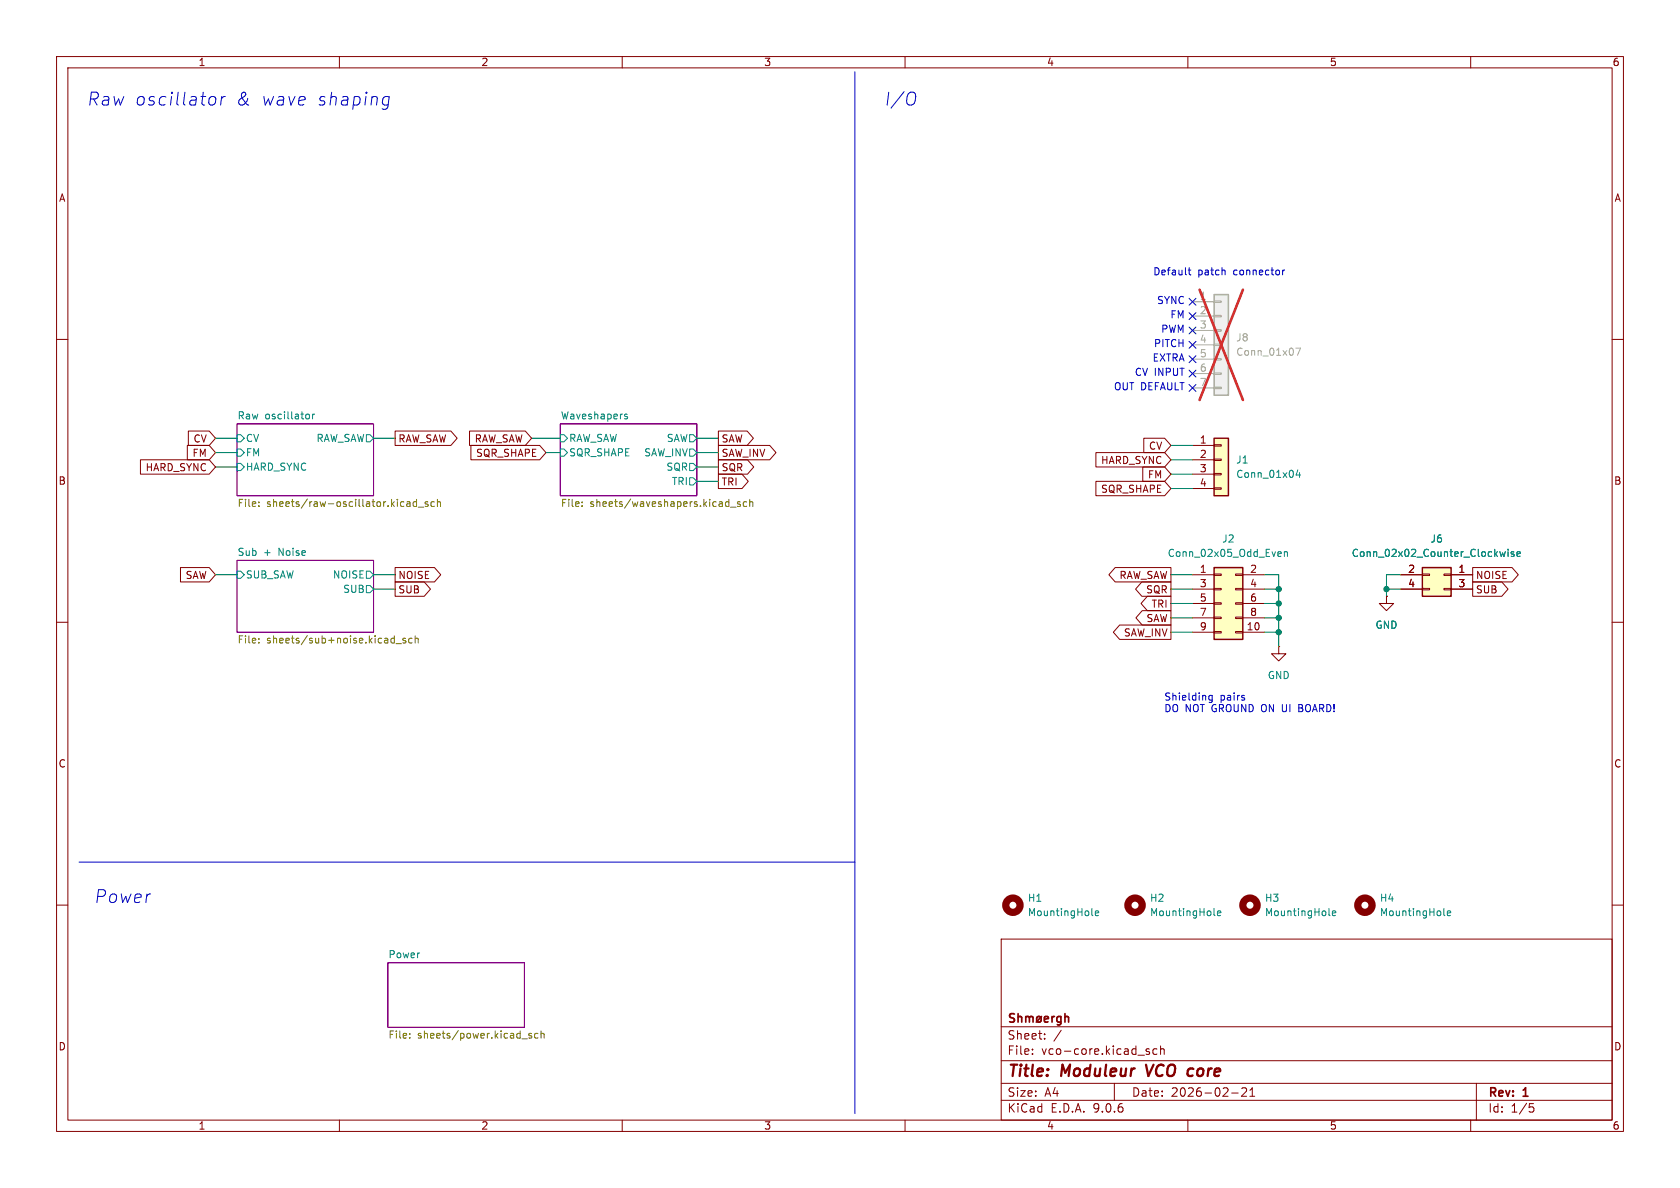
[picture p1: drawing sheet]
<svg xmlns="http://www.w3.org/2000/svg" width="297mm" height="210mm" viewBox="0 0 297 210" stroke-linecap="round" stroke-linejoin="round" font-family="sans-serif">
<g fill="none" stroke="#840000" stroke-width=".18">
<path d="M10 10h277v190h-277zM12 12h273v186h-273zM60 10v2M110 10v2M160 10v2M210 10v2M260 10v2M10 60h2M285 60h2M10 110h2M245.1 105.4v1.3h-1.3l1.3 1.3 1.3-1.3h-1.3M245.1 105.4h.1"/>
<path d="M285 110h2M10 160h2M177 166h108v32h-108zM285 160h2M60 198v2M110 198v2M160 198v2M177 194.5h108M177 191.5h108M177 187.5h108M177 181.5h108M182.5 186.3v.1"/>
<path d="M182.5 185.5v.1M184.7 183.6v.1M184.7 182.8v.1M187.6 182.1l-1.3 2M197 191.5v3M203.2 185.5l-.4-.1-.2 .2 .1 .2 .5 .2v.3h-.6M204.5 185.5l-.4-.1-.3 .3v.4l.2 .2h.5M205.2 185.5l.2-.1 .3 .1 .1 .9M205.2 184.9v1.5M210 198v2M217.7 193.2h1.2M219.5 192.4l.6-.1 .2 .1 .1 .3-.9 1.1h.9"/>
<path d="M221 193.8h.8M221 192.7l.4-.4v1.5M260 198v2M261 191.5v6.5M270.4 195.1h.7M270.5 195.7h.4l.3 .3-.2 .5-.5 .1"/>
</g>
<path d="M202.6 188.2l.4 2M210.4 188.9l.6 .1M210.8 190.1l-.2 .1" fill="none" stroke="#840000" stroke-width=".4"/>
<g fill="none" stroke="#840000" stroke-width=".3">
<path d="M179.3 179.3l-.5-.1-.2 .1v.5l.6 .2 .1 .4-.2 .3-.6-.1M180 179.8l.2-.1 .4 .1v.9M180 179.2v1.5M181.3 179.8l.5-.1 .2 .2M181.3 179.7v1M182 179.9l.2-.2 .4 .1v.9M182 179.9v.8M183.4 179.8l.4-.1 .3 .3v.4l-.3 .3-.4-.1-.1-.2v-.4zM184.1 179.7l-.9 1M186 179.7v1M186.4 179.7l-.3 .1-.1 .2M187.6 179.8l-.5-.1-.3 .3v.4l.2 .2h.6"/>
<path d="M187.6 179.7v1.2l-.3 .3-.4-.1M188.3 179.8l.2-.1 .3 .1 .1 .9M188.3 179.2v1.5M184.6 180.2l.7-.2v-.2l-.5-.1-.2 .2 .1 .7h.6"/>
</g>
<path d="M41.9 74.9h24.1v12.7h-24.1zM99.1 74.9h24.1v12.7h-24.1zM41.9 99.1h24.1v12.7h-24.1zM68.6 170.2h24.1v11.4h-24.1z" fill="none" stroke="#840084" stroke-width=".18"/>
<g fill="none" stroke="#008484" stroke-width=".18">
<path d="M41.9 79.4h.6l.7 .6-.7 .6h-.6zM41.9 76.8h.6l.7 .7-.7 .6h-.6zM54.3 73.2l.3 .1 .1 .2-.1 .4-.3 .2M55.3 73.2v.9M55.6 73.2l-.3 .3M64.8 76.8h.6l.6 .7-.6 .6h-.6zM99.1 76.8h.6l.6 .7-.6 .6h-.6zM99.1 79.4h.6l.6 .6-.6 .6h-.6zM110.4 73.5l.6 .3-.2 .3-.4-.1M110.9 73.3l-.3-.1-.2 .2M121.9 76.8h.7l.6 .7-.6 .6h-.7zM121.9 79.4h.7l.6 .6-.6 .6h-.7z"/>
<path d="M41.9 81.9h.6l.7 .7-.7 .6h-.6zM121.9 81.9h.7l.6 .7-.6 .6h-.7zM121.9 84.5h.7l.6 .6-.6 .6h-.7zM41.9 101h.6l.7 .6-.7 .6h-.6zM64.8 101h.6l.6 .6-.6 .6h-.6zM64.8 103.5h.6l.6 .6-.6 .7h-.6zM193 161.7l.2 .2M193.6 161.4l.6-.1v-.2l-.4-.1-.2 .2 .1 .6h.5"/>
</g>
<g fill="none" stroke="#848400" stroke-width=".18">
<path d="M45.8 88.8v.1M45.8 89.4v.1M72.1 88.7l.3 .1 .1 .7M72.5 89.5h-.4M72.5 89l-.4 .1M73.6 88.8l-.3-.1-.3 .2 .2 .6h.4M73.6 88.3v1.2M73.9 89.7h1M75.6 88.8l-.3-.1-.1 .2v.2l.4 .1v.3h-.4M76.8 88.8l-.4-.1-.2 .2 .1 .6h.5M77.3 88.8l.2-.1 .3 .1 .1 .7M77.3 88.3v1.2"/>
<path d="M102.9 89.4v.1M102.9 88.8v.1M129.2 89.7h.9M130.8 88.8l-.3-.1-.1 .2v.2l.4 .1v.3h-.4M132 88.8l-.4-.1-.2 .2 .1 .6h.5M132.5 88.8l.2-.1 .3 .1 .1 .7M132.5 88.3v1.2M45.8 113.5v.2M45.8 112.9v.1M70 113.8h1M71.7 112.9l-.3-.1-.2 .2 .1 .2 .4 .1v.3h-.5M72.9 112.9l-.4-.1-.3 .3 .2 .5h.5"/>
<path d="M73.4 112.9l.2-.1 .3 .1v.8M73.4 112.4v1.3M72.4 183.4v.1M72.4 182.7v.2M92.3 183.6h.9M94 182.7h-.3l-.2 .2v.1l.5 .2v.3h-.5M95.1 182.7h-.4l-.2 .2 .1 .6h.5M95.7 182.8l.1-.1h.3l.1 .8M95.7 182.2v1.3"/>
</g>
<circle cx="179.1" cy="160" r="1.27" fill="none" stroke="#840000" stroke-width="1.3"/>
<path d="M214.6 77.5h2.6v10.1h-2.6z" fill="#ffffc2"/>
<path d="M214.6 77.5h2.6v10.1h-2.6z" fill="none" stroke="#840000" stroke-width=".25"/>
<path d="M210.8 78.7h3.8M214.6 78.6h1.3v.3h-1.3zM210.8 81.3h3.8M210.8 83.8h3.8M210.8 86.4h3.8M214.6 81.2h1.3v.2h-1.3zM214.6 83.7h1.3v.2h-1.3zM214.6 86.2h1.3v.3h-1.3z" fill="none" stroke="#840000" stroke-width=".18"/>
<path d="M229.4 83.1l-.3 .9h.8M229.7 83.6v.8" fill="none" stroke="#008484" stroke-width=".18"/>
<path d="M214.6 52.1h2.6v17.8h-2.6z" fill="#f0f0f0"/>
<path d="M214.6 52.1h2.6v17.8h-2.6z" fill="none" stroke="#a1a1a1" stroke-width=".25"/>
<g fill="none" stroke="#a1a1a1" stroke-width=".18">
<path d="M210.8 53.3h3.8M210.8 55.9h3.8M210.8 58.4h3.8M214.6 53.2h1.3v.3h-1.3zM214.6 55.8h1.3v.2h-1.3zM214.6 58.3h1.3v.2h-1.3zM210.8 61h3.8M210.8 63.5h3.8M210.8 66h3.8M210.8 68.6h3.8M214.6 60.8h1.3v.3h-1.3zM214.6 63.4h1.3v.2h-1.3z"/>
<path d="M214.6 65.9h1.3v.3h-1.3zM214.6 68.5h1.3v.2h-1.3zM229.1 61.5h.8l-.5 1.3"/>
</g>
<path d="M212.1 51.2l7.6 19.5M219.7 51.2l-7.6 19.5" fill="none" stroke="#ff2626" stroke-width=".46"/>
<path d="M251.5 100.3h5v5.1h-5z" fill="#ffffc2"/>
<path d="M251.5 100.3h5v5.1h-5z" fill="none" stroke="#840000" stroke-width=".25"/>
<path d="M226.1 114.3v1.3h1.2l-1.2 1.2-1.3-1.2h1.3M226.1 114.3h.1M247.6 101.6h3.9M247.6 104.1h3.9M251.5 101.5h1.2v.2h-1.2zM251.5 104h1.2v.3h-1.2zM255.3 101.5h1.2v.2h-1.2zM255.3 104h1.2v.3h-1.2zM256.5 101.6h3.8M256.5 104.1h3.8" fill="none" stroke="#840000" stroke-width=".18"/>
<path d="M266.1 97.5l-.2 .9-.3-.6M266.6 97.1v.1M266.6 97.5v.9M267.6 97.6l-.3-.1-.1 .2v.2l.4 .1v.3h-.4M268.2 97.9l.6-.1-.1-.2-.3-.1-.2 .2v.6h.5M214.6 161.7l.2 .2M215.2 161.4l.6-.1v-.2l-.4-.1-.2 .2 .1 .6h.5M234.9 161.7l.2 .2M235.5 161.4l.6-.1v-.2l-.4-.1-.2 .2 .1 .6h.5M255.3 161.7l.1 .2M255.9 161.4l.6-.1-.1-.2-.4-.1-.1 .2v.6h.5" fill="none" stroke="#008484" stroke-width=".18"/>
<g fill="none" stroke="#840000" stroke-width="1.3">
<circle cx="200.7" cy="160" r="1.27"/>
<circle cx="221" cy="160" r="1.27"/>
<circle cx="241.3" cy="160" r="1.27"/>
</g>
<path d="M214.6 100.3h5.1v12.7h-5.1z" fill="#ffffc2"/>
<path d="M214.6 100.3h5.1v12.7h-5.1z" fill="none" stroke="#840000" stroke-width=".25"/>
<g fill="none" stroke="#840000" stroke-width=".18">
<path d="M33.1 78.7h3.9l1.1 1.3-1.1 1.3h-3.9zM33.3 76.2h3.7l1.1 1.3-1.1 1.2h-3.7zM69.8 76.2h9.9l1.1 1.3-1.1 1.2h-9.9zM83 76.2h9.9l1.1 1.3-1.1 1.2h-9.9zM83.2 78.7h12.2l1.1 1.3-1.1 1.3h-12.2zM127 76.2h5.1l1.1 1.3-1.1 1.2h-5.1zM127 78.7h9.1l1.1 1.3-1.1 1.3h-9.1zM202.2 77.5h3.7l1.1 1.2-1.1 1.3h-3.7zM24.8 81.3h12.2l1.1 1.3-1.1 1.2h-12.2zM127 81.3h5.1l1.2 1.3-1.2 1.2h-5.1zM127 83.8h4.2l1.1 1.3-1.1 1.3h-4.2zM193.7 80h12.2l1.1 1.3-1.1 1.3h-12.2z"/>
<path d="M193.7 85.1h12.2l1.1 1.3-1.1 1.2h-12.2zM202 82.5h3.9l1.1 1.3-1.1 1.3h-3.9zM31.9 100.3h5.1l1.1 1.3-1.1 1.3h-5.1zM69.8 102.9h5.2l1.1 1.2-1.1 1.3h-5.2zM69.8 100.3h7l1.1 1.3-1.1 1.3h-7zM197.1 100.3h9.9v2.6h-9.9l-1.1-1.3zM197.9 110.5h9.1v2.5h-9.1l-1.1-1.2zM201.9 102.9h5.1v2.5h-5.1l-1.1-1.3zM201.9 107.9h5.1v2.6h-5.1l-1.1-1.3zM202.8 105.4h4.2v2.6h-4.2l-1.1-1.3zM210.8 101.6h3.8M210.8 104.1h3.8"/>
<path d="M210.8 106.7h3.8M210.8 109.2h3.8M210.8 111.8h3.8M214.6 101.5h1.3v.2h-1.3zM214.6 104h1.3v.3h-1.3zM214.6 106.6h1.3v.2h-1.3zM214.6 109.1h1.3v.2h-1.3zM214.6 111.6h1.3v.3h-1.3zM218.4 101.5h1.3v.2h-1.3zM218.4 104h1.3v.3h-1.3zM218.4 106.6h1.3v.2h-1.3zM218.4 109.1h1.3v.2h-1.3z"/>
<path d="M218.4 111.6h1.3v.3h-1.3zM219.7 101.6h3.8M219.7 104.1h3.8M219.7 106.7h3.8M219.7 109.2h3.8M219.7 111.8h3.8M245.1 105.4h.1M247.6 101.6h3.9M247.6 104.1h3.9M256.5 101.6h3.8M256.5 104.1h3.8M260.3 100.3h7l1.1 1.3-1.1 1.3h-7z"/>
<path d="M260.3 102.9h5.2l1.1 1.2-1.1 1.3h-5.2z"/>
</g>
<path d="M226.1 97.5l.4 .1v.2l-.6 .1M226.5 98.3l-.4 .1M227.1 97.6l.1-.1 .3 .1 .1 .8M227.1 97.5v.9M266.1 97.5l-.2 .9-.3-.6M266.6 97.1v.1M266.6 97.5v.9M267.6 97.6l-.3-.1-.1 .2v.2l.4 .1v.3h-.4M268.2 97.9l.6-.1-.1-.2-.3-.1-.2 .2v.6h.5" fill="none" stroke="#008484" stroke-width=".18"/>
<g fill="none" stroke="#0000c2" stroke-width=".18">
<path d="M37.5 17.1l.5 .1 .2 .3-.1 .6-.5 .5M39.2 17.1l-.2 1.5M39.8 17.1a.67 .67 0 0 0-.7 .4M68.2 17.1l.6 .1M68.6 18.5l-.6 .1M68.8 17.1l-.2 1.8-.5 .4M151.1 12.7v184.2M161.4 16.3l.2 .1a1.61 1.61 0 0 1-.2 2.1M210.1 47.7h.4M210.2 47.3v1.1l.3 .2M216.5 47.8l.1 .8M226.7 47.7v.9"/>
<path d="M227.1 47.7l-.4 .3M213.8 124.1l.1 .1M214.3 122.9v1l-.2 .3M214.3 123l-.4-.1-.2 .3 .1 .5h.5M229.6 125.1h.4M230 124.5h-.4v1.3h.5M14 152.4h137.1"/>
</g>
<g fill="none" stroke="#008400" stroke-width=".18">
<path d="M38.1 77.5h3.8M66 77.5h3.8M94 77.5h5.1M123.2 77.5h3.8M207 78.7h3.8M38.1 82.6h3.8M38.1 80h3.8M96.5 80h2.6M123.2 82.6h3.8M123.2 85.1h3.8M123.2 80h3.8M207 86.4h3.8"/>
<path d="M207 83.8h3.8M207 81.3h3.8M38.1 101.6h3.8M66 104.1h3.8M66 101.6h3.8M207 106.7h3.8M207 104.1h3.8M207 101.6h3.8M207 111.8h3.8M207 109.2h3.8M223.5 106.7h2.6M223.5 101.6h2.6v12.7"/>
<path d="M223.5 104.1h2.6M223.5 111.8h2.6M223.5 109.2h2.6M245.1 104.1h2.5M247.6 101.6h-2.5v3.8"/>
</g>
<g fill="none" stroke="#000084" stroke-width=".18">
<path d="M210.2 52.7l1.2 1.2M210.2 55.3l1.2 1.2M210.2 57.8l1.2 1.2M211.4 52.7l-1.2 1.2M211.4 55.3l-1.2 1.2M211.4 57.8l-1.2 1.2M210.2 60.4l1.2 1.2M210.2 62.9l1.2 1.2M210.2 65.4l1.2 1.2M210.2 68l1.2 1.2M211.4 60.4l-1.2 1.2M211.4 62.9l-1.2 1.2"/>
<path d="M211.4 65.4l-1.2 1.2M211.4 68l-1.2 1.2"/>
</g>
<g fill="#008400" stroke="#008400" stroke-width=".18">
<circle cx="226.1" cy="104.1" r=".46"/>
<circle cx="226.1" cy="106.7" r=".46"/>
<circle cx="226.1" cy="111.8" r=".46"/>
<circle cx="226.1" cy="109.2" r=".46"/>
<circle cx="245.1" cy="104.1" r=".46"/>
</g>
<g font-size="3.2" fill="#0000c2">
<text x="15.2" y="18.9">Raw oscillator</text>
<text x="41.5" y="18.9">&amp;</text>
<text x="46.1" y="18.9">wave</text>
<text x="55.9" y="18.9">shaping</text>
<text x="156.2" y="18.9">I/O</text>
<text x="16.5" y="159.9">Power</text>
</g>
<g font-size="2.8" fill="#840000">
<text x="178" y="190.9">Title:</text>
<text x="187.7" y="190.9">Moduleur</text>
<text x="203.5" y="190.9">VCO</text>
<text x="211.6" y="190.9">core</text>
</g>
<g font-size="2.1" fill="#840000">
<text x="178" y="184">Sheet:</text>
<text x="178" y="186.7">File:</text>
<text x="184.1" y="186.7">vco-core.kicad_sch</text>
<text x="178" y="196.9">KiCad</text>
<text x="178" y="194.1">Size:</text>
<text x="184.7" y="194.1">A4</text>
<text x="185.7" y="196.9">E.D.A.</text>
<text x="193.3" y="196.9">9.0.6</text>
<text x="200" y="194.1">Date:</text>
<text x="207" y="194.1">2026-02-21</text>
<text x="263" y="194.3">Rev:</text>
<text x="263" y="196.9">Id:</text>
<text x="267.1" y="196.9">1/5</text>
<text x="269.4" y="194.3">1</text>
</g>
<g font-size="1.8" fill="#840000">
<text x="35" y="11.9">1</text>
<text x="85" y="11.9">2</text>
<text x="135" y="11.9">3</text>
<text x="185" y="11.9">4</text>
<text x="235" y="11.9">5</text>
<text x="285" y="11.9">6</text>
<text x="10.3" y="35.9">A</text>
<text x="285.3" y="35.9">A</text>
<text x="25.6" y="83.5">HARD_SYNC</text>
<text x="33.9" y="81">FM</text>
<text x="34.1" y="78.4">CV</text>
<text x="70.3" y="78.4">RAW_SAW</text>
<text x="83.8" y="78.4">RAW_SAW</text>
<text x="84.1" y="81">SQR_SHAPE</text>
<text x="127.5" y="83.5">SQR</text>
<text x="127.5" y="78.4">SAW</text>
<text x="127.5" y="81">SAW_INV</text>
<text x="194.6" y="82.2">HARD_SYNC</text>
<text x="203" y="79.7">CV</text>
<text x="212" y="78.5">1</text>
<text x="212" y="81">2</text>
<text x="212" y="83.6">3</text>
<text x="10.3" y="85.9">B</text>
<text x="127.5" y="86">TRI</text>
<text x="194.6" y="87.3">SQR_SHAPE</text>
<text x="202.8" y="84.8">FM</text>
<text x="212" y="86.1">4</text>
<text x="285.3" y="85.9">B</text>
<text x="212" y="101.3">1</text>
<text x="220.9" y="101.3">2</text>
<text x="248.8" y="101.3">2</text>
<text x="257.7" y="101.3">1</text>
<text x="32.7" y="102.6">SAW</text>
<text x="70.3" y="105.1">SUB</text>
<text x="70.3" y="102.6">NOISE</text>
<text x="197.8" y="102.6">RAW_SAW</text>
<text x="202.5" y="105.1">SQR</text>
<text x="203.5" y="107.6">TRI</text>
<text x="212" y="103.9">3</text>
<text x="212" y="106.4">5</text>
<text x="220.9" y="103.9">4</text>
<text x="220.9" y="106.4">6</text>
<text x="248.8" y="103.9">4</text>
<text x="257.7" y="103.9">3</text>
<text x="260.8" y="102.6">NOISE</text>
<text x="260.8" y="105.1">SUB</text>
<text x="198.6" y="112.7">SAW_INV</text>
<text x="202.6" y="110.2">SAW</text>
<text x="212" y="109">7</text>
<text x="212" y="111.5">9</text>
<text x="220.3" y="111.5">10</text>
<text x="220.9" y="109">8</text>
<text x="10.3" y="135.9">C</text>
<text x="285.3" y="135.9">C</text>
<text x="10.3" y="185.9">D</text>
<text x="285.3" y="185.9">D</text>
<text x="35" y="199.9">1</text>
<text x="85" y="199.9">2</text>
<text x="135" y="199.9">3</text>
<text x="185" y="199.9">4</text>
<text x="235" y="199.9">5</text>
<text x="285" y="199.9">6</text>
</g>
<g font-size="1.8" fill="#0000c2">
<text x="203.8" y="48.9">Default</text>
<text x="204.4" y="54">SYNC</text>
<text x="211.7" y="48.9">patch</text>
<text x="218.2" y="48.9">connector</text>
<text x="205.2" y="59">PWM</text>
<text x="206.8" y="56.5">FM</text>
<text x="203.7" y="64.1">EXTRA</text>
<text x="203.9" y="61.6">PITCH</text>
<text x="196.8" y="69.2">OUT DEFAULT</text>
<text x="200.5" y="66.7">CV INPUT</text>
<text x="205.7" y="124.1">Shielding</text>
<text x="215.7" y="124.1">pairs</text>
<text x="205.7" y="126.1">DO NOT GROUND ON UI</text>
<text x="230.2" y="126.1">BOARD!</text>
</g>
<g font-size="1.8" fill="#a1a1a1">
<text x="212" y="53.1">1</text>
<text x="212" y="55.6">2</text>
<text x="212" y="58.2">3</text>
<text x="212" y="60.7">4</text>
<text x="212" y="63.2">5</text>
<text x="212" y="65.8">6</text>
<text x="218.4" y="60.6">J8</text>
<text x="218.4" y="63.1">Conn_01x07</text>
<text x="212" y="68.3">7</text>
</g>
<g font-size="1.8" fill="#008484">
<text x="41.9" y="74.2">Raw</text>
<text x="46.8" y="74.2">oscillator</text>
<text x="99.1" y="74.2">Waveshapers</text>
<text x="43.4" y="80.9">FM</text>
<text x="43.4" y="83.4">HARD_SYNC</text>
<text x="43.4" y="78.3">CV</text>
<text x="55.8" y="78.3">RAW_SAW</text>
<text x="100.5" y="78.3">RAW_SAW</text>
<text x="100.5" y="80.9">SQR_SHAPE</text>
<text x="113.8" y="80.9">SAW_INV</text>
<text x="117.7" y="83.4">SQR</text>
<text x="117.8" y="78.3">SAW</text>
<text x="218.4" y="82.1">J1</text>
<text x="118.7" y="86">TRI</text>
<text x="218.4" y="84.7">Conn_01x04</text>
<text x="41.9" y="98.3">Sub</text>
<text x="46.6" y="98.3">+</text>
<text x="49.3" y="98.3">Noise</text>
<text x="206.3" y="98.7">Conn_02x05_Odd_Even</text>
<text x="216" y="96.1">J2</text>
<text x="238.9" y="98.7">Conn_02x02_Counter_Clockwise</text>
<text x="252.8" y="96.1">J6</text>
<text x="43.4" y="102.5">SUB_SAW</text>
<text x="58.8" y="102.5">NOISE</text>
<text x="60.6" y="105">SUB</text>
<text x="243.1" y="111.4">GND</text>
<text x="224" y="120.2">GND</text>
<text x="181.6" y="159.6">H1</text>
<text x="203.2" y="159.6">H2</text>
<text x="223.5" y="159.6">H3</text>
<text x="243.8" y="159.6">H4</text>
<text x="181.6" y="162.2">MountingHole</text>
<text x="203.2" y="162.2">MountingHole</text>
<text x="223.5" y="162.2">MountingHole</text>
<text x="243.8" y="162.2">MountingHole</text>
<text x="68.6" y="169.5">Power</text>
</g>
<g font-size="1.8" fill="#848400">
<text x="41.9" y="89.9">File:</text>
<text x="47.1" y="89.9">sheets/raw-oscillator.kicad_sch</text>
<text x="99.1" y="89.9">File:</text>
<text x="104.3" y="89.9">sheets/waveshapers.kicad_sch</text>
<text x="41.9" y="114.1">File:</text>
<text x="47.1" y="114.1">sheets/sub+noise.kicad_sch</text>
<text x="68.6" y="183.9">File:</text>
<text x="73.8" y="183.9">sheets/power.kicad_sch</text>
</g>
</svg>
